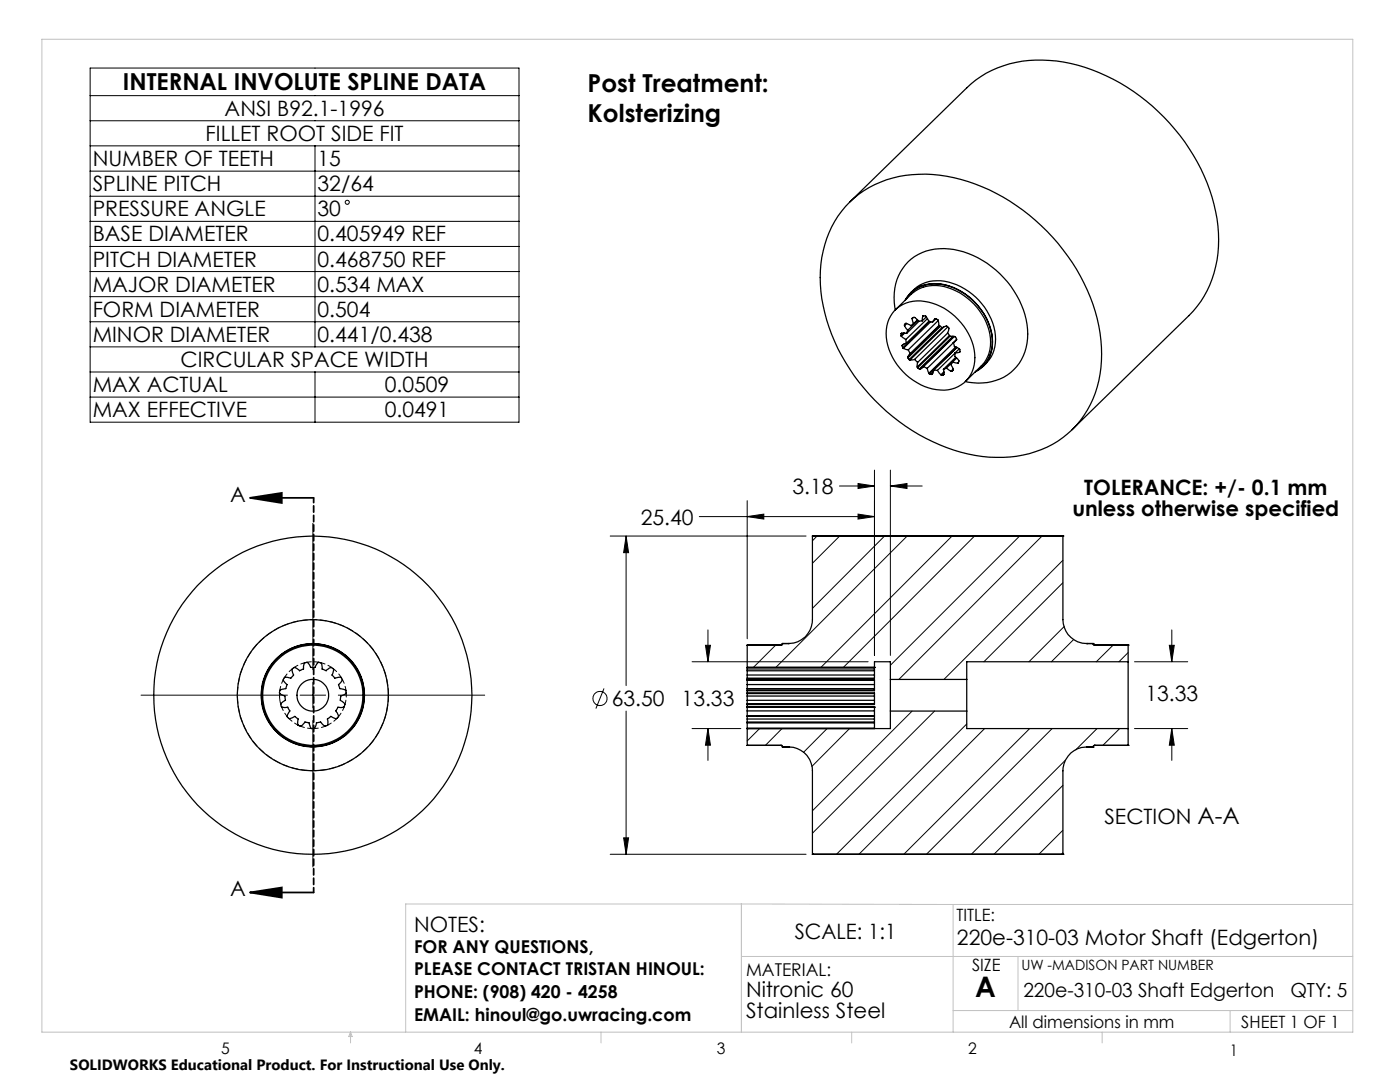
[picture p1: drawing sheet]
<svg xmlns="http://www.w3.org/2000/svg" width="279mm" height="216mm" viewBox="0 0 279 216" stroke-linecap="round" stroke-linejoin="round" font-family="sans-serif">
<g fill="none" stroke="#c0c0c0" stroke-width=".2">
<path d="M8.4 7.8h261.6v198.2h-261.6zM148 180.4v25.6M148 180.4h-67v25.6M148 190.9h122M148 180.4l42.2 .1M190.2 180.5v25.5M190.2 180.5h79.8M203.2 190.9v10.7M70 206v2.1M70 206l.3 .8h-.7zM119.9 206v2.1M170 206v2.1"/>
<path d="M190.2 201.6h79.8M220 206v2.1M245.5 201.6v4.4"/>
</g>
<g fill="none" stroke="#000" stroke-width=".2">
<path d="M18 13.6h85.6v70.6h-85.6zM18 19.1h85.6M18 24.1h85.6M18 29.1h85.6M18 34.1h85.6M18 39.2h85.6M62.9 29.1v40.1M18 44.2h85.6M18 49.2h85.6M18 54.2h85.6M18 59.2h85.6M18 64.2h85.6"/>
<path d="M18 69.2h85.6M18 74.2h85.6M18 79.2h85.6M62.9 74.2v10M149.1 99.9v27.6M167.5 97h7M171.2 96.5l3.3 .5-3.3 .5zM174.5 93.8v37M177.7 93.8v37M177.7 97h6.3M177.7 97l3.3-.5v1zM62.4 104.4v29.2"/>
<path d="M121.8 107h39.1M125 107v29.8M125 107l.4 3.3h-.9zM139.6 103.1h34.9M149.1 103.1l3.3-.5v1zM163.1 107l-1 .9M167.6 107l-5.5 5.4M171.2 102.6l3.3 .5-3.3 .5zM176.5 107l-14.4 14.4M181 107l-26.2 26.2M190 107l-26.2 26.2M194.5 107l-26.2 26.2"/>
<path d="M203.5 107l-25.8 25.8M208 107l-28.6 28.6M212.1 111.8l-23.7 23.8M212.1 116.3l-15.7 15.7M28.2 138.7h29.2M59.9 138.7h5.1M62.4 136.2v5.1M67.5 138.7h29.2M120.5 137.4l-1.6 4M138.1 132h35.1M140.8 128.8h1l-.5 3.2zM141.3 125.7v6.3"/>
<path d="M154.8 128.7l-4.4 4.5M192.9 135.5v.1M212.4 125l-7 7M214.3 127.6l-4.5 4.4M222.1 128.7l-3.3 3.3M225.1 130.2l-1.8 1.8M226.4 132h10.6M233.4 128.8h1l-.5 3.2zM233.9 125.7v6.3M62.4 143.8v29.2M125 141.9v28.6M138.1 145.4h9.7"/>
<path d="M141.3 145.4v6.3M141.3 145.4l.5 3.3h-1zM151.6 145.4l-2.5 2.4M156.1 145.4l-3.3 3.3M165.1 145.4l-4.8 4.7M169.5 145.4l-7.5 7.5M182 141.9l-19.9 19.9M186.5 141.9l-24.4 24.4M192.9 144.5l-26 26M196.5 145.4l-25.1 25.1M205.5 145.4l-25.1 25.1M210 145.4l-25.1 25.1"/>
<path d="M212.1 156.7l-13.7 13.8M212.6 151.7l-18.7 18.8M218.9 145.4l-4.2 4.2M223.4 145.4l-3.3 3.3M226.4 145.4h10.6M233.9 145.4v6.3M233.9 145.4l.5 3.3h-1zM121.8 170.5h39.1M124.5 167.2h.9l-.4 3.3zM212.1 165.7l-4.8 4.8M212.1 170.1l-.3 .4"/>
<circle cx="69.3" cy="40.4" r=".4"/>
<circle cx="119.7" cy="139.4" r="1.42"/>
</g>
<path d="M49.9 99.3l6.3-.9v2zM49.9 99.3h12.7M49.9 178.1l6.3-1v2zM49.9 178.1h12.7" fill="none" stroke="#000" stroke-width=".35"/>
<path d="M62.6 99.3v78.8" fill="none" stroke="#000" stroke-width=".35" stroke-dasharray="1.3 .6" stroke-dashoffset=".3"/>
<g fill="#000">
<path d="M49.9 99.3l6.3-.9v2zM49.9 178.1l6.3-1v2z"/>
<path d="M124.5 167.2h.9l-.4 3.3zM125 107l.4 3.3h-.9zM149.1 103.1l3.3-.5v1zM171.2 102.6l3.3 .5-3.3 .5zM171.2 96.5l3.3 .5-3.3 .5zM177.7 97l3.3-.5v1zM233.4 128.8h1l-.5 3.2zM233.9 145.4l.5 3.3h-1zM140.8 128.8h1l-.5 3.2zM141.3 145.4l.5 3.3h-1z"/>
</g>
<g fill="none" stroke="#000" stroke-width=".25">
<path d="M169.6 40.3a20.9 20.9 0 0 1 16.5-5.5 37.8 37.8 0 0 1 27 16.3 32.6 32.6 0 0 1 6.4 23.6 19.1 19.1 0 0 1-18 16.5 33.4 33.4 0 0 1-23.3-8.1 37.9 37.9 0 0 1-14.5-26.3 21.1 21.1 0 0 1 5.9-16.5zM169.6 40.3l23.3-22.8a21.4 21.4 0 0 1 18-5.3 38.6 38.6 0 0 1 26.4 17.4 32.2 32.2 0 0 1 5.6 22.3 19.9 19.9 0 0 1-5.6 11.1l-23.3 22.7M180.6 59.9a6.6 6.6 0 0 1 7.4-3.2 12.7 12.7 0 0 1 10.1 11.5 6.5 6.5 0 0 1-3.5 6.1M180.8 59.8a6.5 6.5 0 0 1 6.9-3.1 12.5 12.5 0 0 1 10.3 11.5 6.5 6.5 0 0 1-3.3 5.9M181.8 58.4a7.3 7.3 0 0 1 8.3-1.8 12.3 12.3 0 0 1 8.5 11.8 6.6 6.6 0 0 1-2.4 4.7M178.5 61.9a7.4 7.4 0 0 1 8.4-1.1 12.2 12.2 0 0 1 7.7 10.6 6.3 6.3 0 0 1-7.7 6.4 12.2 12.2 0 0 1-10.1-11.3l.1-.7a6.4 6.4 0 0 1 1.6-3.9zM178.7 61.8a9.8 9.8 0 0 1 6.1-11.7 15.1 15.1 0 0 1 13.9 3.8 17.3 17.3 0 0 1 6.4 13.7 9.4 9.4 0 0 1-10.9 8.8l-1.5-.3M178.7 61.8l3.2-3.1a7.7 7.7 0 0 1 8.9-.6 11.9 11.9 0 0 1 6.9 10.9 6.4 6.4 0 0 1-1.9 4l-3.1 3.1M179.8 66.9l.1 .2M179.8 66.6v.3M179.9 67.1l.9 .6M180 66.5h.9"/>
<path d="M180 66.5l-.2 .1M180.1 69l.1 .4M180.2 69.4l.1 .1M180.3 69.5l1 .3M180.3 66.5l-.5 .4M180.4 68.7l-.3 .3M180.5 64.8v.2M180.5 65l.7 .9M180.6 66.5l-.7 .6M180.7 64.6l-.2 .2M180.7 64.6h.1M180.8 67.7l.1 .8"/>
<path d="M180.8 64.5l1 .5M180.8 64.5l-.1 .1M180.8 64.5l-.3 .3M180.9 68.5l-.6 .2-.2 .3M180.9 64.6l-.4 .4M181.2 65.9l-.3 .6M181.2 71.3v.1M181.2 71.4l.2 .4M181.3 69.8l.3 .8M181.4 71.8h.2M181.6 70.6l-.4 .7M181.8 64.9v.1"/>
<path d="M182 63.6l.5-.3 .4 .3a.69 .69 0 0 0 .8 .5l.3-.1M182 63.6l.3 1M182.2 63.4l-.2 .2M182.3 64.6l-.5 .4M182.5 71.7l-.9 .1M182.5 71.7l.6 .6M183.1 73.2v.2M183.1 63.8l-.8 .8M183.1 72.3v.9M183.1 73.4l.4 .2M183.2 63.9l-2 2M183.4 64.1l-2.5 2.4"/>
<path d="M183.5 73.6l.2 .1M184.2 63.1l.2-.1a.74 .74 0 0 1 .8 .7 .68 .68 0 0 0 .7 .5l.2 .1M184.2 63.1l-.2 .9M184.3 63l-.1 .1M184.3 73.1l-.6 .6M184.3 73.1l.8 .4M184.9 63.2l-.9 .8M185.1 73.5l.3 1M185.1 63.6l-4.3 4.1M185.4 74.5l.1 .1M185.4 64.1l-4.5 4.4M185.5 74.6l.4 .1"/>
<path d="M185.5 64.1l-5.3 5.3M185.7 64.2l-5.4 5.3M186.1 64.3l.1-.2a.56 .56 0 0 1 .4-.4 .56 .56 0 0 1 .6 .2l.1 .5a.9 .9 0 0 0 .8 .9l.2-.1a.69 .69 0 0 1 1 .2 .69 .69 0 0 1-.1 .9l-.1 .1 .5 .7M186.2 74.4l-.3 .3M186.3 73.8l-.1 .7-.3 .2M186.3 73.8l.8 .1M186.8 63.6l-.7 .7M187.1 73.9l.7 .9M187.3 64l-6 5.8M187.4 64.9l-5.8 5.7M187.5 65l-6.3 6.3M187.6 65.1l-6.4 6.3"/>
<path d="M187.8 74.8l.1 .1M188 65.4l-6.6 6.4M188.3 74.8l-.4 .1M188.3 73.7l.1 .5-.1 .6M188.3 74.7v.1M188.4 74.4l-.5 .5M188.4 74.2l-.6 .6M188.4 65.2l-6.8 6.6M188.9 73.4l-.6 .3M188.9 73.4l.9 .6M189.1 66.5l-6 5.8M189.2 65.2l-6.7 6.5"/>
<path d="M189.5 67l-6.4 6.2M189.6 67.1h.1a.82 .82 0 0 1 1.2 .7l-.6 .6M189.6 67.1l-6.5 6.3M189.8 74h.2M190.1 72.2l-1.2 1.2M190.1 72.2l-.1 .2a.43 .43 0 0 0-.2 .4 .43 .43 0 0 0 .2 .4l.2 .7M190.1 72.2l1 .3M190.2 67.1l-6.7 6.5M190.2 73.9l-.2 .1M190.2 73.8v.1M190.2 73.7l-.4 .3M190.3 68.4l.1 .3a.64 .64 0 0 0 .6 .6l.5 .3"/>
<path d="M190.3 68.4l-5.2 5.1M190.3 73.8l-.3 .2M190.3 67.1l-6.6 6.6M190.5 67.1l-6.2 6M190.6 70.4v.3a.57 .57 0 0 0 .4 .8l.4 .5-.3 .5M190.6 70.4l-3.5 3.5M190.7 71.3l-2.4 2.4M190.7 69.2l-5.3 5.3M190.9 67.7l-.6 .7M190.9 71.4l-.8 .8M191 69.3l-5.5 5.3M191 69.3l-4.7 4.5"/>
<path d="M191.3 72.3l-.2 .2M191.5 69.6v.6M191.5 69.6l-.9 .8M191.5 70.2l-.9 .2M191.6 70.2h-.1M162.1 107v16.6a4.8 4.8 0 0 1-4.7 4.8M162.1 107h.1M162.1 107h50M212.1 107v16.6a4.7 4.7 0 0 0 4.8 4.8M212.1 107h.1M58.3 133.5l.5-.3 1 .6 .4-.1a.46 .46 0 0 0 .4-.3 .46 .46 0 0 0 0-.5l.2-.6a.62 .62 0 0 1 .8 .1l.2 .3a.68 .68 0 0 0 1 .5l.4-.6a.52 .52 0 0 1 .8-.3l.3 .8a.56 .56 0 0 0 .6 .6l.2 .1 .6-.5 .5-.1a.63 .63 0 0 1 .2 1.1 .56 .56 0 0 0 .3 .9l.1 .1 .6-.1a.62 .62 0 0 1 .8 .3 .62 .62 0 0 1-.3 .8 .57 .57 0 0 0-.1 .9v.2l1.2 .3v.2a.63 .63 0 0 1-.6 .8 .55 .55 0 0 0-.5 .8v.2l.5 .3a.64 .64 0 0 1 .3 1.1h-1.2l-.3 .4a.48 .48 0 0 0-.2 .5 .48 .48 0 0 0 .3 .3 .55 .55 0 0 1 0 1l-.2 .1-.5-.1a.61 .61 0 0 0-.9-.1l-.4 .3 .1 .8a.46 .46 0 0 1-.5 .6l-.4-.3a.72 .72 0 0 0-.9-.5l-.5 .2-.1 .5a.64 .64 0 0 1-.7 .6 .64 .64 0 0 1-.5-.8 .53 .53 0 0 0-.7-.5h-.2l-.4 .4a.59 .59 0 0 1-1 .2l-.1-.6a.63 .63 0 0 0-.2-.9l-.4-.3-.5 .3a.64 .64 0 0 1-1-.3l.3-.7a.55 .55 0 0 0-.1-.9l-.1-.2-.5 .1a.63 .63 0 0 1-.8-.5 .63 .63 0 0 1 .5-.8 .54 .54 0 0 0 .3-.8v-.2l-1.1-.6v-.6l.5-.2a.6 .6 0 0 0 .9-.5l.1-.4-.4-.4a.6 .6 0 0 1-.1-1l.1-.1 .6 .1a.69 .69 0 0 0 1-.6zM149.1 137.8v.5"/>
<path d="M149.1 135.3v.3M149.1 133.2h.1M149.1 128.7h.1M149.1 133.2v.3M149.1 133.5v.3M149.1 134.7v.6M149.1 133.8v.9M149.1 135.7v.9M149.1 136.6v.8M149.1 137.4v.3M149.1 139.7v.7M149.1 138.9v.8"/>
<path d="M149.1 138.4v.5M149.1 135.6h25.4v.1M149.1 135.6v.1M149.1 137.7v.1M149.1 138.3h25.4v.1M149.1 138.3v.1M149.1 128.7h6.8M149.1 128.7v4.5M149.1 133.2h25.4M149.1 133.5h25.4M149.1 133.8h25.4M149.1 134.7h25.4"/>
<path d="M149.1 136.6h25.4M149.1 135.7h25.4M149.1 137.4h25.4M149.1 137.7h25.4M149.1 139.7h25.4M149.1 138.9h25.4M149.1 138.4h25.4M155.9 128.7h.1M156.1 128.4l-.2 .3M156.1 128.4h.1M156.1 128.4h1.3M157.4 128.4h.1"/>
<path d="M174.5 133.2h.1M174.5 133.2v.3M174.5 133.5v.3M174.5 134.7v.6h-25.4M174.5 133.8v.9M174.5 135.7v.9M174.5 136.6v.8M174.5 137.4v.3M174.5 139.7v.7M174.5 138.9v.8M174.5 138.4v.5M174.5 137.7v.1h-25.4"/>
<path d="M174.5 133.2v-1.2h3.2v3.6M177.7 135.6v6.3M177.7 135.6h15.2M192.9 135.6v6.3M216.9 128.4h.1M216.9 128.4h1.3M218.2 128.4v.2l.2 .1M218.2 128.4h.1M218.4 128.7h.1M218.4 128.7h6.7M225.1 128.7h.1M225.1 132v13.4"/>
<path d="M225.1 128.7v3.3M225.1 132h-32.2v3.6M149.1 145.4h.1M149.1 140.6v.4M149.1 148.7h.1M149.1 145.3v.1M149.1 144.3v1M149.1 144.1v.2M149.1 143.5v.6M149.1 142.9v.6M149.1 141.9v.9M149.1 141.1v.8"/>
<path d="M149.1 141.1h.1M149.1 142.8v.1M149.1 141h25.4v.1M149.1 141v.1M149.1 140.4v.2M149.1 148.7h6.8M149.1 145.4v3.3M149.1 145.3h25.4M149.1 144.3h25.4M149.1 144.1h25.4M149.1 143.5h25.4M149.1 142.9h25.4"/>
<path d="M149.1 141.9h25.4M149.1 142.8h25.4M149.1 141.1h25.4M149.1 140.4h25.4M155.9 148.7l.1 .1 .1 .2M155.9 148.7h.1M156.1 149h.1M156.1 149h1.3M157.4 149a4.7 4.7 0 0 1 4.7 4.8v16.7M157.4 149h.1M174.5 145.3v.1M174.5 144.3v1"/>
<path d="M174.5 144.1v.2M174.5 143.5v.6M174.5 142.9v.6M174.5 141.9v.9M174.5 141.1v.8M174.5 141.1h.1M174.5 142.8v.1M174.5 140.4v.2h-25.4M177.7 141.9v3.5h-28.6M177.7 141.9h15.2M192.9 141.9v3.5h32.2M216.9 149a4.7 4.7 0 0 0-4.8 4.8v16.7"/>
<path d="M216.9 149h.1M216.9 149h1.3M218.2 149h.1M218.4 148.7l-.2 .3M218.4 148.7h.1M218.4 148.7h6.7M225.1 148.7h.1M225.1 145.4v3.3M162.1 170.5h.1M162.1 170.5h50M212.1 170.5h.1"/>
<circle cx="62.4" cy="138.7" r="10"/>
<circle cx="62.4" cy="138.7" r="31.7"/>
<circle cx="62.4" cy="138.7" r="10.2"/>
<circle cx="62.4" cy="138.7" r="10.3"/>
<circle cx="62.4" cy="138.7" r="15.1"/>
<circle cx="62.4" cy="138.7" r="3.2"/>
</g>
<g fill="none" stroke="#000" stroke-width=".2" stroke-dasharray="1.3 .6" stroke-dashoffset=".4">
<path d="M55.8 137.8l.3-1.2 .5-1M56.8 135.2l.7-1 .9-.8M58.7 133.2l1-.6 1.2-.4M61.3 132.1l1.1-.1 1.2 .1M64 132.2l1.2 .4 1 .6M66.5 133.4l.9 .8 .7 1M68.3 135.6l.5 1 .3 1.2M69.1 138.2v1.2l-.3 1.2M56 140.6l-.2-1.2v-1.2M57.4 143l-.7-1-.5-1M59.5 144.7l-1-.6-.9-.8M62.2 145.4l-1.1-.2-1.2-.3"/>
<path d="M65 144.9l-1.2 .3-1.1 .2M67.3 143.3l-.9 .8-1 .6M68.7 141l-.5 1-.7 1"/>
</g>
<path d="M55.8 138.7v-.5M77.5 138.7a15.1 15.1 0 0 0-22.3-13.2 15.1 15.1 0 0 0-.9 25.9 15.1 15.1 0 0 0 23.2-11.6v-1.1" fill="none" stroke="#000" stroke-width=".2" stroke-dasharray="1.3 .6"/>
<path d="M56 140.6l-.2-1.9" fill="none" stroke="#000" stroke-width=".2" stroke-dasharray="1.3 .6" stroke-dashoffset=".9"/>
<path d="M52.2 138.7a10.2 10.2 0 0 0 15.1 9 10.2 10.2 0 0 0 .8-17.5 10.2 10.2 0 0 0-15.9 7.6v.9" fill="none" stroke="#000" stroke-width=".2" stroke-dasharray="1.3 .6" stroke-dashoffset="-.1"/>
<text font-size="5.6" x="194.6" y="199">A</text>
<g font-size="4.9">
<text x="117.3" y="18.4">Post Treatment:</text>
<text x="117.3" y="24.3">Kolsterizing</text>
</g>
<text font-size="4.7" x="24.5" y="18">INTERNAL INVOLUTE SPLINE DATA</text>
<g font-size="4.2">
<text x="44.8" y="23.1">ANSI B92.1-1996</text>
<text x="41" y="28.1">FILLET ROOT SIDE FIT</text>
<text x="18.5" y="33.1">NUMBER OF TEETH</text>
<text x="63.4" y="33.1">15</text>
<text x="18.5" y="38.1">SPLINE PITCH</text>
<text x="63.4" y="38.1">32/64</text>
<text x="18.5" y="43.2">PRESSURE ANGLE</text>
<text x="63.4" y="43.2">30</text>
<text x="18.5" y="48.2">BASE DIAMETER</text>
<text x="18.5" y="53.2">PITCH DIAMETER</text>
<text x="63.4" y="48.2">0.405949 REF</text>
<text x="63.4" y="53.2">0.468750 REF</text>
<text x="18.5" y="58.2">MAJOR DIAMETER</text>
<text x="63.4" y="58.2">0.534 MAX</text>
<text x="18.5" y="63.2">FORM DIAMETER</text>
<text x="63.4" y="63.2">0.504</text>
<text x="18.5" y="68.2">MINOR DIAMETER</text>
<text x="63.4" y="68.2">0.441/0.438</text>
<text x="36" y="73.2">CIRCULAR SPACE WIDTH</text>
<text x="18.5" y="78.2">MAX ACTUAL</text>
<text x="18.5" y="83.3">MAX EFFECTIVE</text>
<text x="76.8" y="78.2">0.0509</text>
<text x="76.8" y="83.3">0.0491</text>
<text x="46" y="100.1">A</text>
<text x="158.1" y="98.6">3.18</text>
<text x="216.4" y="98.8">TOLERANCE: +/- 0.1 mm</text>
<text x="127.9" y="104.7">25.40</text>
<text x="214" y="103">unless otherwise specified</text>
<text x="122.1" y="140.9">63.50</text>
<text x="136" y="140.9">13.33</text>
<text x="228.6" y="139.8">13.33</text>
<text x="220.4" y="164.4">SECTION A-A</text>
<text x="46" y="178.9">A</text>
<text x="82.6" y="185.9">NOTES:</text>
<text x="158.6" y="187.3">SCALE: 1:1</text>
<text x="191" y="188.6">220e-310-03 Motor Shaft (Edgerton)</text>
<text x="148.9" y="198.9">Nitronic 60</text>
<text x="148.9" y="203.1">Stainless Steel</text>
</g>
<g font-size="3.9">
<text x="204.2" y="199">220e-310-03 Shaft Edgerton</text>
<text x="257.5" y="199">QTY: 5</text>
</g>
<g font-size="3.5">
<text x="82.6" y="190.1">FOR ANY QUESTIONS,</text>
<text x="82.6" y="194.6">PLEASE CONTACT TRISTAN HINOUL:</text>
<text x="148.9" y="194.7">MATERIAL:</text>
<text x="82.6" y="199.1">PHONE: (908) 420 - 4258</text>
<text x="82.6" y="203.7">EMAIL: hinoul@go.uwracing.com</text>
</g>
<g font-size="3.4">
<text x="190.9" y="183.8">TITLE:</text>
<text x="194" y="193.8">SIZE</text>
<text x="201.4" y="205.1">All dimensions in mm</text>
<text x="247.7" y="205.1">SHEET 1 OF 1</text>
</g>
<g font-size="3.2">
<text x="44.2" y="210.4">5</text>
<text x="94.6" y="210.3">4</text>
<text x="143.1" y="210.4">3</text>
<text x="193.2" y="210.3">2</text>
<text x="245.4" y="210.6">1</text>
</g>
<text font-size="3" x="14" y="213.5">SOLIDWORKS Educational Product. For Instructional Use Only.</text>
<text font-size="2.8" x="203.8" y="193.5">UW -MADISON PART NUMBER</text>
</svg>
